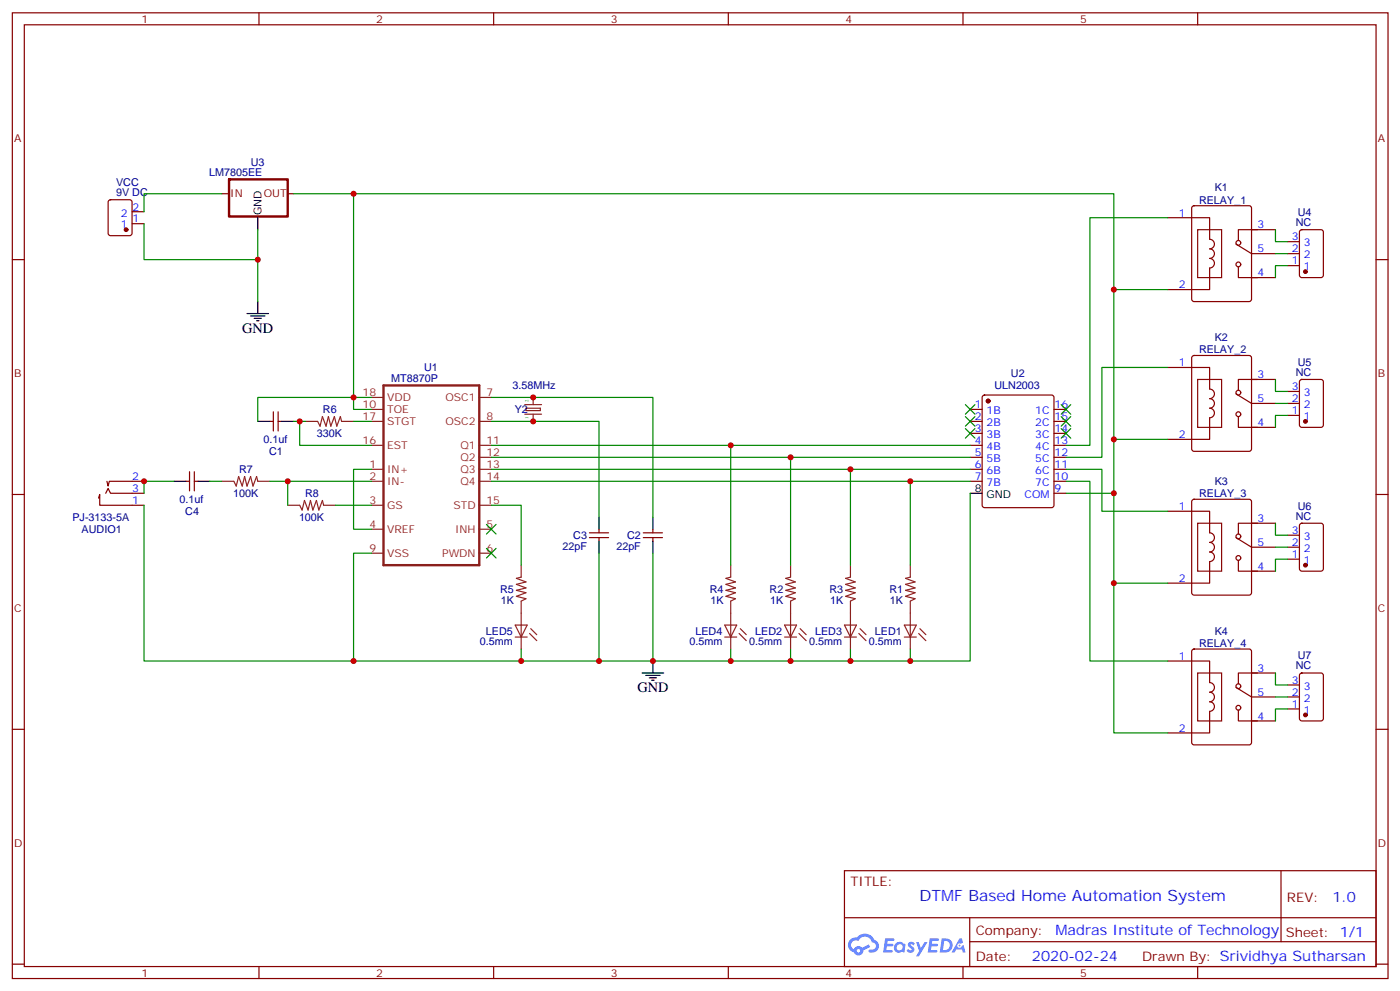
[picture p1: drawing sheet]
<svg xmlns="http://www.w3.org/2000/svg" width="413mm" height="292mm" viewBox="0 0 413 292" stroke-linecap="round" stroke-linejoin="round" font-family="sans-serif">
<g fill="none" stroke="#870000" stroke-width=".35">
<path d="M3.6 3.8h405.4v284.3h-405.4zM7.2 7.3h398.2v277.3h-398.2zM76.3 3.8v3.5M145.5 3.8v3.5M214.6 3.8v3.5M283.7 3.8v3.5M352.9 3.8v3.5M3.6 76.4h3.6M405.4 76.4h3.6M3.6 145.6h3.6M405.4 145.6h3.6M3.6 214.7h3.6"/>
<path d="M405.4 214.7h3.6M248.8 256.4h156.6v28.2h-156.6zM377.4 256.4v20.9M248.8 270.2h156.5M285.7 277.3h119.6M285.7 270.2v14.1M3.6 283.9h3.6M76.3 284.6v3.5M145.5 284.6v3.5M214.6 284.6v3.5M283.7 284.6v3.5M352.9 284.6v3.5"/>
<path d="M405.4 283.9h3.6"/>
</g>
<g fill="#5487ff">
<path d="M267.8 277.5a1.22 1.22 0 0 1 1.7 .3l-.4 .6a.47 .47 0 0 0-.3-.4 .47 .47 0 0 0-.5 .2l.2 .2a1.14 1.14 0 0 1 .7 1.7 1.14 1.14 0 0 1-1.9 0l-.2-.2 .5-.5 .7 .4a.29 .29 0 0 0 .4-.2 .29 .29 0 0 0-.3-.4 1.04 1.04 0 0 1-.6-1.7z"/>
<path d="M260.8 276.3h2.4l.3 .2-.1 .5h-1.9l-.1 .9h1.5l.4 .4-.4 .3h-1.6l-.2 1.1 1.8 .1 .1 .3-.1 .3h-2.7z"/>
<path d="M274 276.3h2.3l.3 .2-.1 .5h-1.8l-.1 .9h1.5l.3 .4-.4 .3h-1.6l-.1 1.1 1.7 .1 .2 .3-.2 .3h-2.6z"/>
<path d="M282.7 276.3h.7l.3 1.2-.6 .4a.69 .69 0 0 0-1 .2 .69 .69 0 0 0 .5 1 .69 .69 0 0 0 .8-.6l.5-.3 .6 2.2h-.8l-.2-.8h-1.8l-.5 .8h-.8z"/>
<path d="M269.9 277.4h.8l.6 1.8 1.1-1.8h.9l-2.6 4.2h-.8l.9-1.6z"/>
<path d="M277.5 276.3l-.6 4.1h1.3a2.11 2.11 0 0 0 2.5-2.1 2.11 2.11 0 0 0-2.5-2zM278.2 277a1.39 1.39 0 0 1 1.7 1.4 1.39 1.39 0 0 1-1.8 1.3h-.3z"/>
<path d="M263.8 277.9a1.54 1.54 0 0 0-.1 2.2 1.54 1.54 0 0 0 2.2 .1l.6 .2 .3-2.3-.2-.2h-.4a1.49 1.49 0 0 0-2.4 0zM264.1 278.9a.94 .94 0 0 1 1.8 0 .94 .94 0 0 1-1.8 0z"/>
<path d="M250.5 276.7a2.18 2.18 0 0 0 1.1 3.7 1.44 1.44 0 0 0 1.6 .9 1.44 1.44 0 0 0 1.2-1.5l2-1-.5-.7-1.9 .9a1.47 1.47 0 0 0-2.4 .5 1.39 1.39 0 0 1-.7-2 1.39 1.39 0 0 1 2-.4 2.12 2.12 0 0 1 2.2-1.3 2.12 2.12 0 0 1 1.9 1.7 1.14 1.14 0 0 1 1.1 1.4 1.14 1.14 0 0 1-1.7 .7 .43 .43 0 0 0-.5 .4 .43 .43 0 0 0 .4 .5 1.98 1.98 0 0 0 2.5-1.3 1.98 1.98 0 0 0-1.2-2.5 3.1 3.1 0 0 0-5.3-.7l-.9 .1zM252.4 280a.55 .55 0 0 1 1.1 0 .55 .55 0 0 1-1.1 0z"/>
<circle cx="282.7" cy="278.4" r=".26"/>
</g>
<g fill="none" stroke="#870000" stroke-width=".35">
<path d="M65.4 57h1.7M84.8 57h1.7M289.6 116.5l.5-.2h19.7l.7 .4 .1 32.1-.5 .6-20 .1-.7-.5v-32zM79.5 124.1h1M80.5 121.2v5.7M82 124.1h1M82 121.2v5.7M285.9 120.5h3.5M285.9 124.1h3.5M285.9 127.6h3.5M285.9 131.1h3.5M285.9 134.7h3.5"/>
<path d="M285.9 138.2h3.5M310.6 120.5h3.5M310.6 124.1h3.5M310.6 127.6h3.5M310.6 131.1h3.5M310.6 134.7h3.5M310.6 138.2h3.5M285.9 141.7h3.5M310.6 141.7h3.5M310.6 145.2h3.5M344.1 150.5h12.3v6.4a1.41 1.41 0 0 1 1.4 1.4 1.41 1.41 0 0 1-1.4 1.4 1.41 1.41 0 0 1 1.4 1.4 1.41 1.41 0 0 1-1.4 1.4 1.41 1.41 0 0 1 1.4 1.4 1.41 1.41 0 0 1-1.4 1.4v6.4h-12.3M351.4 147.2l.4-.2h16.3l.6 .4 .1 27.1-.5 .7h-16.5l-.6-.4-.1-27.1z"/>
<path d="M364.2 158.3l4.6 2.8h7M368.8 154.1h7M370.5 154.1h-5.6v3.1M364.9 165v3.2h5.6M368.8 168.2h7M344.1 194.6h12.3v6.4a1.41 1.41 0 0 1 1.4 1.4 1.41 1.41 0 0 1-1.4 1.4 1.41 1.41 0 0 1 1.4 1.4 1.41 1.41 0 0 1-1.4 1.4 1.41 1.41 0 0 1 1.4 1.4 1.41 1.41 0 0 1-1.4 1.4v6.4h-12.3M351.4 191.3l.4-.2h16.3l.6 .4 .1 27.1-.5 .7h-16.5l-.6-.4-.1-27.1zM368.8 198.2h7M370.5 198.2h-5.6v3.1M364.2 202.4l4.6 2.8h7M364.9 209.1v3.2h5.6M368.8 212.3h7"/>
<circle cx="364.9" cy="157.9" r=".71"/>
<circle cx="364.9" cy="164.3" r=".71"/>
<circle cx="364.9" cy="208.4" r=".71"/>
<circle cx="364.9" cy="202" r=".71"/>
</g>
<circle cx="291.1" cy="118.1" r=".53" fill="#870000" stroke="#870000" stroke-width=".35"/>
<path d="M76 64.1v3.5M76 124.1h3.5M83 124.1h3.5M285.9 145.2h3.5" fill="none" stroke="#000" stroke-width=".35"/>
<g fill="none" stroke="#8c2424" stroke-width=".35">
<path d="M109.5 117h3.5M141.2 117h3.5M154.6 119.1h5M157.1 117v2.1M90.1 124.1h3.5l.7 1.4 .7-2.8 1.1 2.8 .7-2.8 .7 2.8 1-2.8 .7 2.8 1.1-2.8 .3 1.4h3.6M109.5 124.1h3.5M109.5 120.5h3.5M109.5 131.1h3.5M109.5 138.2h3.5M141.2 124.1h3.5M141.2 131.1h3.5M141.2 134.7h3.5"/>
<path d="M141.2 138.2h3.5M154.6 122h5M155 120.2h4.2v.7h-4.2zM157.1 122v2.1M109.5 141.7h3.5M109.5 148.8h3.5M109.5 155.8h3.5M141.2 141.7h3.5M141.2 148.8h3.5M141.2 155.8h3.5M109.5 162.9h3.5M141.2 162.9h3.5"/>
<path d="M153.6 166.4v3.5l-1.4 .4 2.8 1-2.8 .7 2.8 1.1-2.8 .7 2.8 .7-2.8 1.1 2.8 .7-1.4 .7v14.1M215.3 166.4v3.5l-1.4 .4 2.8 1-2.8 .7 2.8 1.1-2.8 .7 2.8 .7-2.8 1.1 2.8 .7-1.4 .7v14.1M232.9 166.4v3.5l-1.4 .4 2.9 1-2.9 .7 2.9 1.1-2.9 .7 2.9 .7-2.9 1.1 2.9 .7-1.5 .7v14.1M250.6 166.4v3.5l-1.4 .4 2.8 1-2.8 .7 2.8 1.1-2.8 .7 2.8 .7-2.8 1.1 2.8 .7-1.4 .7v14.1M268.2 166.4v3.5l-1.4 .4 2.8 1-2.8 .7 2.8 1.1-2.8 .7 2.8 .7-2.8 1.1 2.8 .7-1.4 .7v14.1M151.8 187.6h3.5M151.8 184h3.5l-1.7 3.6zM156 186.5l2.2 2.1M156.4 185.1l1.8 1.8M213.5 187.6h3.6M213.5 184h3.6l-1.8 3.6zM217.8 186.5l2.1 2.1"/>
<path d="M218.1 185.1l1.8 1.8M231.2 187.6h3.5M231.2 184h3.5l-1.8 3.6zM235.4 186.5l2.1 2.1M235.8 185.1l1.7 1.8M248.8 187.6h3.5M248.8 184h3.5l-1.7 3.6zM253 186.5l2.2 2.1M253.4 185.1l1.8 1.8M266.5 184h3.5l-1.8 3.6zM266.5 187.6h3.5M270.7 186.5l2.1 2.1"/>
<path d="M271 185.1l1.8 1.8"/>
</g>
<path d="M67.5 52.8h17.3l-.1 10.9h-17.2z" fill="none" stroke="#870000" stroke-width=".71"/>
<path d="M352.9 154.1h7v14.1h-7zM352.9 198.2h7v14.1h-7z" fill="none" stroke="#870f00" stroke-width=".35"/>
<path d="M113 113.5h28.2v52.9h-28.2z" fill="none" stroke="#8c2424" stroke-width=".71"/>
<g fill="#8c2424">
<circle cx="157.1" cy="117" r=".18"/>
<circle cx="157.1" cy="124.1" r=".18"/>
</g>
<g fill="none" stroke="#870000" stroke-width=".35">
<path d="M32.1 59l.5-.2h5.6l.7 .4v9.5l-.5 .6-5.8 .1-.7-.5v-9.4zM38.9 65.9h3.5M38.9 62.3h3.5M344.1 64.1h12.3v6.3a1.41 1.41 0 0 1 1.4 1.5 1.41 1.41 0 0 1-1.4 1.4 1.41 1.41 0 0 1 1.4 1.4 1.41 1.41 0 0 1-1.4 1.4 1.41 1.41 0 0 1 1.4 1.4 1.41 1.41 0 0 1-1.4 1.4v6.4h-12.3M351.4 60.8l.4-.2h16.3l.6 .4 .1 27.1-.5 .6-16.5 .1-.6-.5-.1-27zM364.2 71.9l4.6 2.8h7M364.9 78.6v3.1h5.6M368.8 67.6h7M370.5 67.6h-5.6v3.2M379.3 74.7h3.6M379.3 78.2h3.6M379.3 71.2h3.6"/>
<path d="M383.1 67.8l.5-.2h5.6l.7 .5v12.9l-.4 .7h-5.9l-.7-.4v-13zM368.8 81.7h7M344.1 108.2h12.3v6.3a1.41 1.41 0 0 1 1.4 1.5 1.41 1.41 0 0 1-1.4 1.4 1.41 1.41 0 0 1 1.4 1.4 1.41 1.41 0 0 1-1.4 1.4 1.41 1.41 0 0 1 1.4 1.4 1.41 1.41 0 0 1-1.4 1.4v6.4h-12.3M351.4 104.9l.4-.2h16.3l.6 .4 .1 27.1-.5 .6-16.5 .1-.6-.5-.1-27zM364.2 116l4.6 2.8h7M368.8 111.7h7M370.5 111.7h-5.6v3.2M379.3 118.8h3.6M379.3 115.3h3.6M383.1 111.9l.5-.2h5.6l.7 .5v12.9l-.4 .7h-5.9l-.7-.4v-13zM55.8 138.9v5.6M57.3 138.9v5.6"/>
<path d="M364.9 122.7v3.1h5.6M368.8 125.8h7M379.3 122.3h3.6M29 146.6l.4-1v3.2h13M31.2 145.2l.7-1.4 .7 1.4h9.8M31.5 141.7l.4 1.4 .3-1.4h10.2M54.8 141.7h1M57.3 141.7h1M173.7 158.3h5.6M173.7 156.9h5.6M176.5 155.8v1.1M176.5 158.3v1"/>
<path d="M189.5 158.3h5.7M189.5 156.9h5.7M192.4 155.8v1.1M192.4 158.3v1M379.3 157.6h3.6M383.1 154.3l.5-.2h5.6l.7 .4v13l-.4 .6-5.9 .1-.7-.5v-12.9zM379.3 164.6h3.6M379.3 161.1h3.6M383.1 198.4l.5-.2h5.6l.7 .4v13l-.4 .6-5.9 .1-.7-.5v-12.9zM379.3 208.7h3.6M379.3 205.2h3.6M379.3 201.7h3.6"/>
<circle cx="364.9" cy="71.5" r=".71"/>
<circle cx="364.9" cy="77.9" r=".71"/>
<circle cx="364.9" cy="115.6" r=".71"/>
<circle cx="364.9" cy="122" r=".71"/>
</g>
<g fill="none" stroke="#000" stroke-width=".35">
<path d="M72.8 92.3h6.3M73.8 93h4.3M74.9 93.7h2.1M75.6 94.4h.7M76 88.8v3.5M51.3 141.7h3.5M58.3 141.7h3.5M176.5 152.3v3.5M176.5 159.3v3.6M192.4 152.3v3.5M192.4 159.3v3.6M189.2 198.2h6.3"/>
<path d="M190.3 198.9h4.2M191.3 199.6h2.1M192.4 194.6v3.6M192 200.3h.7"/>
</g>
<path d="M352.9 67.6h7v14.1h-7zM352.9 111.7h7v14.1h-7z" fill="none" stroke="#870f00" stroke-width=".35"/>
<g fill="#870000" stroke="#870000" stroke-width=".35">
<circle cx="384.6" cy="80" r=".53"/>
<circle cx="384.6" cy="124.1" r=".53"/>
<circle cx="384.6" cy="166.4" r=".53"/>
<circle cx="384.6" cy="210.5" r=".53"/>
<circle cx="37.1" cy="67.6" r=".53"/>
</g>
<path d="M65.4 141.7h3.5l.7 1.4 .7-2.8 1.1 2.8 .7-2.8 .7 2.8 1-2.8 .7 2.8 1.1-2.8 .4 1.4h3.5M84.8 148.8h3.5l.7 1.4 .7-2.8 1.1 2.8 .7-2.8 .7 2.8 1-2.8 .7 2.8 1.1-2.8 .4 1.4h3.5" fill="none" stroke="#8c2424" stroke-width=".35"/>
<g fill="none" stroke="#008700" stroke-width=".35">
<path d="M65.4 57h-23v5.3M86.5 57h17.7M42.4 65.9v10.5h33.6M76 67.6v21.2M344.1 64.1h-23v67h-7M375.8 67.6v3.6h3.5M375.8 74.7h3.5M379.3 78.2h-3.5v3.5M328.2 85.3h15.9M109.5 117h-5.3v-60h224v158.8h15.9M144.7 117h47.7v35.3M344.1 108.2h-19.4v26.5h-10.6"/>
<path d="M375.8 111.7v3.6h3.5M375.8 118.8h3.5M86.5 124.1h3.6M88.3 124.1v7h21.2M104.2 124.1h5.3M109.5 138.2h-5.3v17.6h5.3M109.5 120.5h-5.3v-3.5h-28.2v7.1M144.7 124.1h31.8v28.2M144.7 134.7h141.2M144.7 138.2h141.2M144.7 131.1h141.2M215.3 131.1v35.3"/>
<path d="M232.9 134.7v31.7M250.6 138.2v28.2M314.1 138.2h10.6v12.3h19.4M328.2 129.4h15.9M379.3 122.3h-3.5v3.5M42.4 148.8v45.8h61.8M51.3 141.7h-8.9v3.5M61.8 141.7h3.6M79.5 141.7h30M84.8 141.7v7.1M98.9 148.8h10.6M144.7 148.8h8.9v17.6"/>
<path d="M144.7 141.7h141.2M268.2 141.7v24.7M285.9 145.2v49.4h-17.7M314.1 141.7h7v52.9h23M314.1 145.2h14.1M375.8 154.1v3.5h3.5M109.5 162.9h-5.3v31.7h49.4v-3.5M176.5 162.9v31.7h15.9M192.4 162.9v31.7M328.2 171.7h15.9M375.8 161.1h3.5M379.3 164.6h-3.5v3.6"/>
<path d="M153.6 194.6h22.9M215.3 191.1v3.5h-22.9M232.9 191.1v3.5h-17.6M250.6 191.1v3.5h-17.7M268.2 191.1v3.5h-17.6M375.8 198.2v3.5h3.5M375.8 205.2h3.5M379.3 208.7h-3.5v3.6"/>
</g>
<g fill="#c00">
<circle cx="104.2" cy="57" r=".88"/>
<circle cx="88.3" cy="124.1" r=".88"/>
<circle cx="328.2" cy="145.2" r=".88"/>
<circle cx="328.2" cy="129.4" r=".88"/>
<circle cx="176.5" cy="194.6" r=".88"/>
<circle cx="192.4" cy="194.6" r=".88"/>
<circle cx="153.6" cy="194.6" r=".88"/>
<circle cx="232.9" cy="134.7" r=".88"/>
<circle cx="268.2" cy="141.7" r=".88"/>
<circle cx="250.6" cy="138.2" r=".88"/>
<circle cx="215.3" cy="131.1" r=".88"/>
<circle cx="157.1" cy="124.1" r=".88"/>
<circle cx="157.1" cy="117" r=".88"/>
<circle cx="104.2" cy="117" r=".88"/>
<circle cx="215.3" cy="194.6" r=".88"/>
<circle cx="232.9" cy="194.6" r=".88"/>
<circle cx="250.6" cy="194.6" r=".88"/>
<circle cx="268.2" cy="194.6" r=".88"/>
<circle cx="328.2" cy="85.3" r=".88"/>
<circle cx="328.2" cy="171.7" r=".88"/>
<circle cx="84.8" cy="141.7" r=".88"/>
<circle cx="42.4" cy="141.7" r=".88"/>
<circle cx="104.2" cy="194.6" r=".88"/>
<circle cx="76" cy="76.4" r=".88"/>
</g>
<g fill="#c00" stroke="#008700" stroke-width=".35">
<path d="M146.2 154.4l-2.9 2.8zM143.3 154.4l2.9 2.8z"/>
<path d="M146.2 161.5l-2.9 2.8zM143.3 161.5l2.9 2.8z"/>
<path d="M284.4 119.1l2.9 2.9zM287.3 119.1l-2.9 2.9z"/>
<path d="M284.4 122.7l2.9 2.8zM287.3 122.7l-2.9 2.8z"/>
<path d="M284.4 126.2l2.9 2.8zM284.4 129l2.9-2.8z"/>
<path d="M312.7 126.2l2.8 2.8zM315.5 126.2l-2.8 2.8z"/>
<path d="M312.7 122.7l2.8 2.8zM315.5 122.7l-2.8 2.8z"/>
<path d="M312.7 119.1l2.8 2.9zM315.5 119.1l-2.8 2.9z"/>
</g>
<text font-size="4.6" fill="#00f" x="270.9" y="265.4">DTMF Based Home Automation System</text>
<g font-size="4.2">
<text x="71.4" y="98">GND</text>
<text x="187.8" y="203.8">GND</text>
</g>
<g font-size="4.2" fill="#00f">
<text x="392.6" y="265.6">1.0</text>
<text x="311" y="275.2">Madras Institute of Technology</text>
<text x="304.1" y="283">2020-02-24</text>
</g>
<g font-size="3.9" fill="#800">
<text x="250.6" y="260.9">TITLE:</text>
<text x="379.2" y="265.6">REV:</text>
<text x="287.5" y="275.1">Company:</text>
<text x="378.9" y="275.8">Sheet: 1/1</text>
<text x="287.5" y="282.8">Date:</text>
<text x="336.5" y="282.9">Drawn By: Srividhya Sutharsan</text>
</g>
<g font-size="3.2" fill="#800">
<text x="41.7" y="6.8">1</text>
<text x="110.9" y="6.8">2</text>
<text x="180" y="6.8">3</text>
<text x="249.2" y="6.8">4</text>
<text x="318.3" y="6.8">5</text>
<text x="4.2" y="41.9">A</text>
<text x="406" y="41.9">A</text>
<text x="4.2" y="111">B</text>
<text x="406" y="111">B</text>
<text x="4.2" y="180.2">C</text>
<text x="406" y="180.2">C</text>
<text x="4.2" y="249.3">D</text>
<text x="406" y="249.3">D</text>
<text x="41.7" y="287.6">1</text>
<text x="110.9" y="287.6">2</text>
<text x="180" y="287.6">3</text>
<text x="249.2" y="287.6">4</text>
<text x="318.3" y="287.6">5</text>
</g>
<g font-size="3.2" fill="#000080">
<text x="61.6" y="51.8">LM7805EE</text>
<text x="73.9" y="48.8">U3</text>
<text x="34.2" y="57.7">9V DC</text>
<text x="34.2" y="54.6">VCC</text>
<text x="353.3" y="59.9">RELAY_1</text>
<text x="357.9" y="56.3">K1</text>
<text x="382.4" y="63.6">U4</text>
<text x="381.8" y="66.6">NC</text>
<text x="357.9" y="100.4">K2</text>
<text x="353.3" y="104">RELAY_2</text>
<text x="382.4" y="107.7">U5</text>
<text x="115.2" y="112.3">MT8870P</text>
<text x="125" y="109.2">U1</text>
<text x="297.9" y="111">U2</text>
<text x="381.8" y="110.7">NC</text>
<text x="151" y="114.6">3.58MHz</text>
<text x="293" y="114.5">ULN2003</text>
<text x="95.2" y="121.6">R6</text>
<text x="151.7" y="121.7">Y2</text>
<text x="77.6" y="130.4">0.1uf</text>
<text x="93.4" y="128.7">330K</text>
<text x="79.3" y="134">C1</text>
<text x="70.5" y="139.2">R7</text>
<text x="357.9" y="142.8">K3</text>
<text x="52.9" y="148.1">0.1uf</text>
<text x="68.7" y="146.4">100K</text>
<text x="89.9" y="146.3">R8</text>
<text x="353.3" y="146.4">RELAY_3</text>
<text x="21.4" y="153.4">PJ-3133-5A</text>
<text x="54.6" y="151.7">C4</text>
<text x="88.1" y="153.4">100K</text>
<text x="381.8" y="153">NC</text>
<text x="382.4" y="150.1">U6</text>
<text x="24.1" y="157">AUDIO1</text>
<text x="165.7" y="161.8">22pF</text>
<text x="168.9" y="158.6">C3</text>
<text x="181.6" y="161.8">22pF</text>
<text x="184.8" y="158.6">C2</text>
<text x="147.4" y="174.6">R5</text>
<text x="147.6" y="177.8">1K</text>
<text x="209.1" y="174.5">R4</text>
<text x="209.3" y="177.7">1K</text>
<text x="226.8" y="174.5">R2</text>
<text x="226.9" y="177.7">1K</text>
<text x="244.4" y="174.6">R3</text>
<text x="244.6" y="177.8">1K</text>
<text x="262" y="174.5">R1</text>
<text x="262.2" y="177.7">1K</text>
<text x="141.4" y="190">0.5mm</text>
<text x="143.2" y="186.9">LED5</text>
<text x="203.1" y="190">0.5mm</text>
<text x="204.9" y="186.9">LED4</text>
<text x="220.8" y="190">0.5mm</text>
<text x="222.5" y="186.9">LED2</text>
<text x="238.4" y="190">0.5mm</text>
<text x="240.2" y="186.9">LED3</text>
<text x="256" y="190">0.5mm</text>
<text x="257.8" y="186.9">LED1</text>
<text x="353.3" y="190.4">RELAY_4</text>
<text x="357.9" y="186.9">K4</text>
<text x="381.8" y="197.1">NC</text>
<text x="382.4" y="194.2">U7</text>
</g>
<g font-size="3.2" fill="#880001">
<text x="67.8" y="58.1">IN</text>
<text x="77.7" y="58.1">OUT</text>
</g>
<g font-size="3.2" fill="#00f">
<text x="35.6" y="63.7">2</text>
<text x="39.1" y="65.5">1</text>
<text x="39.1" y="62">2</text>
<text x="347.3" y="63.7">1</text>
<text x="35.6" y="67.3">1</text>
<text x="370.5" y="67.3">3</text>
<text x="380.7" y="70.8">3</text>
<text x="370.5" y="74.3">5</text>
<text x="380.7" y="77.9">1</text>
<text x="380.7" y="74.3">2</text>
<text x="384.2" y="76.1">2</text>
<text x="384.2" y="72.6">3</text>
<text x="370.5" y="81.4">4</text>
<text x="384.2" y="79.6">1</text>
<text x="347.3" y="84.9">2</text>
<text x="347.3" y="107.8">1</text>
<text x="370.5" y="111.4">3</text>
<text x="370.5" y="118.4">5</text>
<text x="380.7" y="118.4">2</text>
<text x="380.7" y="114.9">3</text>
<text x="384.2" y="116.7">3</text>
<text x="287.2" y="120.2">1</text>
<text x="287.2" y="123.7">2</text>
<text x="290.7" y="122">1B</text>
<text x="290.7" y="125.5">2B</text>
<text x="305" y="125.5">2C</text>
<text x="305" y="122">1C</text>
<text x="310.7" y="123.7">15</text>
<text x="310.7" y="120.2">16</text>
<text x="370.5" y="125.5">4</text>
<text x="380.7" y="122">1</text>
<text x="384.2" y="123.7">1</text>
<text x="384.2" y="120.2">2</text>
<text x="287.2" y="127.2">3</text>
<text x="287.2" y="130.8">4</text>
<text x="290.7" y="129">3B</text>
<text x="305" y="129">3C</text>
<text x="310.7" y="130.8">13</text>
<text x="310.7" y="127.2">14</text>
<text x="347.3" y="129">2</text>
<text x="287.2" y="134.3">5</text>
<text x="287.2" y="137.8">6</text>
<text x="290.7" y="132.5">4B</text>
<text x="290.7" y="136.1">5B</text>
<text x="305" y="136.1">5C</text>
<text x="305" y="132.5">4C</text>
<text x="310.7" y="137.8">11</text>
<text x="310.7" y="134.3">12</text>
<text x="38.9" y="141.4">2</text>
<text x="287.2" y="141.4">7</text>
<text x="290.7" y="139.6">6B</text>
<text x="290.7" y="143.1">7B</text>
<text x="305" y="143.1">7C</text>
<text x="305" y="139.6">6C</text>
<text x="310.7" y="141.4">10</text>
<text x="38.9" y="148.4">1</text>
<text x="38.9" y="144.9">3</text>
<text x="301.9" y="146.6">COM</text>
<text x="310.7" y="144.9">9</text>
<text x="347.3" y="150.2">1</text>
<text x="370.5" y="153.7">3</text>
<text x="370.5" y="160.8">5</text>
<text x="380.7" y="160.8">2</text>
<text x="380.7" y="157.2">3</text>
<text x="384.2" y="159">3</text>
<text x="370.5" y="167.8">4</text>
<text x="380.7" y="164.3">1</text>
<text x="384.2" y="166.1">1</text>
<text x="384.2" y="162.5">2</text>
<text x="347.3" y="171.3">2</text>
<text x="347.3" y="194.3">1</text>
<text x="370.5" y="197.8">3</text>
<text x="380.7" y="201.3">3</text>
<text x="384.2" y="203.1">3</text>
<text x="370.5" y="204.9">5</text>
<text x="380.7" y="208.4">1</text>
<text x="380.7" y="204.9">2</text>
<text x="384.2" y="206.6">2</text>
<text x="347.3" y="215.4">2</text>
<text x="370.5" y="211.9">4</text>
<text x="384.2" y="210.1">1</text>
</g>
<g font-size="3.2">
<text x="77" y="63.4" transform="rotate(-90 77 63.4)">GND</text>
<text x="287.2" y="144.9">8</text>
<text x="290.7" y="146.6">GND</text>
</g>
<g font-size="3.2" fill="#8d2323">
<text x="106.8" y="116.7">18</text>
<text x="114.1" y="118.1">VDD</text>
<text x="131.3" y="118.1">OSC1</text>
<text x="143.3" y="116.7">7</text>
<text x="106.8" y="120.2">10</text>
<text x="106.8" y="123.7">17</text>
<text x="114.1" y="121.6">TOE</text>
<text x="114.1" y="125.1">STGT</text>
<text x="131.3" y="125.1">OSC2</text>
<text x="143.3" y="123.7">8</text>
<text x="106.8" y="130.8">16</text>
<text x="143.3" y="130.8">11</text>
<text x="108.9" y="137.8">1</text>
<text x="114.1" y="132.2">EST</text>
<text x="135.6" y="132.2">Q1</text>
<text x="135.6" y="135.7">Q2</text>
<text x="143.3" y="134.3">12</text>
<text x="143.3" y="137.8">13</text>
<text x="108.9" y="141.4">2</text>
<text x="114.1" y="139.2">IN+</text>
<text x="114.1" y="142.8">IN-</text>
<text x="135.6" y="139.2">Q3</text>
<text x="135.6" y="142.8">Q4</text>
<text x="143.3" y="141.4">14</text>
<text x="108.9" y="148.4">3</text>
<text x="114.1" y="149.8">GS</text>
<text x="133.6" y="149.8">STD</text>
<text x="143.3" y="148.4">15</text>
<text x="108.9" y="155.5">4</text>
<text x="143.3" y="155.5">5</text>
<text x="114.1" y="156.9">VREF</text>
<text x="134.1" y="156.9">INH</text>
<text x="108.9" y="162.5">9</text>
<text x="114.1" y="163.9">VSS</text>
<text x="130.3" y="163.9">PWDN</text>
<text x="143.3" y="162.5">6</text>
</g>
<g font-size="1.4" fill="#238d23">
<text x="155.7" y="118.4" transform="rotate(-90 155.7 118.4)">2</text>
<text x="155.7" y="123.4" transform="rotate(-90 155.7 123.4)">1</text>
</g>
</svg>
